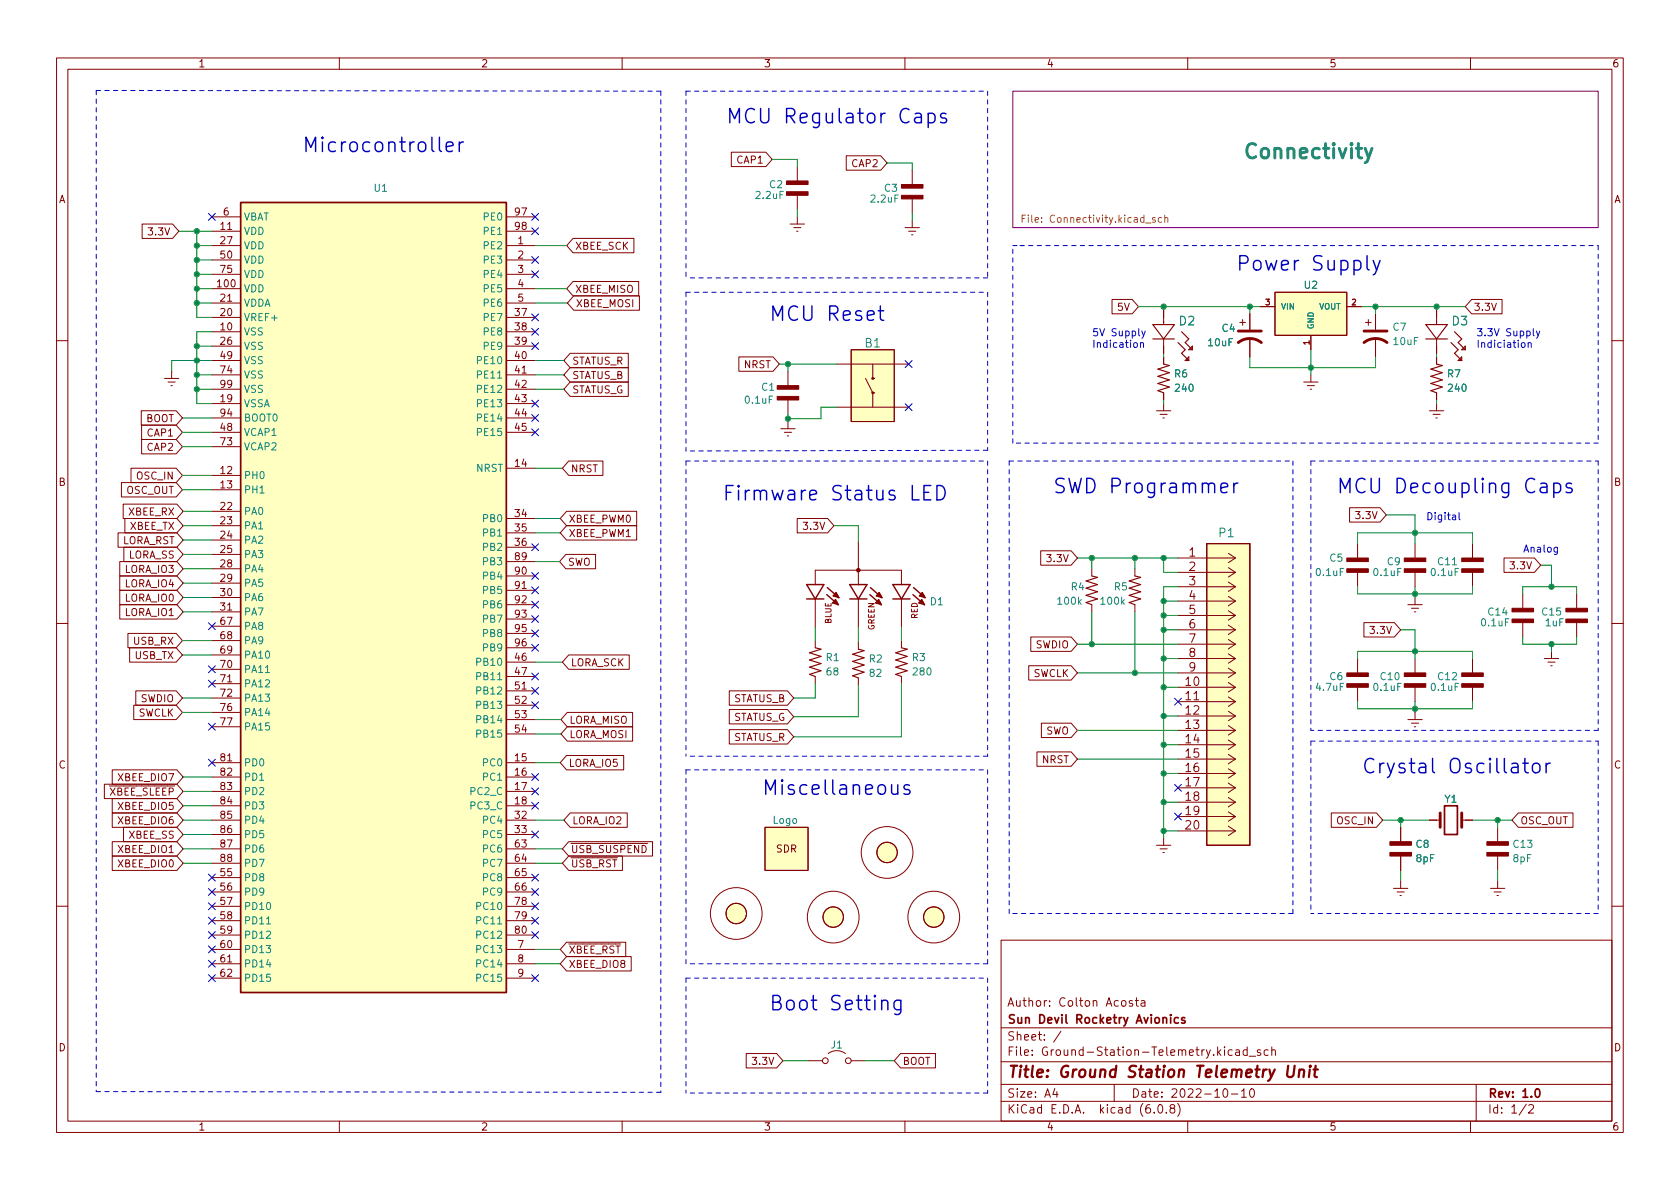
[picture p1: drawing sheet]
<svg xmlns="http://www.w3.org/2000/svg" width="297mm" height="210mm" viewBox="0 0 297 210" stroke-linecap="round" stroke-linejoin="round" font-family="sans-serif">
<g fill="none" stroke="#840000" stroke-width=".18">
<path d="M10 10.2h277v190.1h-277zM12 12.2h273v186.1h-273zM60 10.2v2M110 10.2v2M160 10.2v2M210 10.2v2M260 10.2v2M25.1 39.6h5.4l1.1 1.3-1.1 1.3h-5.4zM37.5 38.3h5M89.5 38.3h5.1M129.3 26.9h6.1l1.1 1.3-1.1 1.3h-6.1zM139.7 39.6h2.5"/>
<path d="M141 29.5v2.5M141 34.5v2.6M141 38.3v1.3M149.6 27.6h6.1l1.1 1.2-1.1 1.3h-6.1zM161.3 30.1v2.5M161.3 35.2v2.5M161.3 39v1.3M37.5 43.4h5M37.5 58.7h5M37.5 51h5M37.5 40.9h5M37.5 46h5"/>
<path d="M37.5 56.1h5M37.5 53.6h5M37.5 48.5h5M89.5 43.4h5.1M89.5 58.7h5.1M89.5 51h5.1M89.5 40.9h5.1M89.5 46h5.1M89.5 56.1h5.1M89.5 53.6h5.1M89.5 48.5h5.1M101.3 42.2h10.8v2.5h-10.8l-1.1-1.3z"/>
<path d="M101.3 49.8h11.6v2.5h-11.6l-1.1-1.3zM101.4 52.3h11.7v2.6h-11.7l-1.1-1.3zM140.3 40.3h1.3M140.8 40.9h.3M160 40.3h2.6M160.7 40.9h1.2M161.2 41.5h.2M196.6 53h3.6l1.1 1.2-1.1 1.3h-3.6zM205.7 54.9v2.5M205.7 59.9v2.6M219.2 57h1M219.7 56.5v1"/>
<path d="M221 55.5v2.8M221 59.8v3.3M222.9 54.2h2.5M225.4 51.7h12.7v7.6h-12.7zM231.8 59.3v2.5M238.1 54.2h2.6M241.4 57h1M241.9 56.5v1M243.2 55.5v2.8M243.2 59.8v3.3M254 54.9v2.5M254 59.9v2.6"/>
<path d="M260.2 53h5.4v2.5h-5.4l-1.1-1.3zM10 60.2h2M25 72.6h6.1l1.2 1.3-1.2 1.3h-6.1zM25 77.7h6.1l1.2 1.3-1.2 1.3h-6.1zM25 75.2h6.1l1.2 1.2-1.2 1.3h-6.1zM29.1 66.9h2.5M29.7 67.6h1.3M30.2 68.2h.3M30.4 65.7v1.2M37.5 71.4h5M37.5 61.2h5M37.5 63.7h5"/>
<path d="M37.5 66.3h5M37.5 68.8h5M37.5 73.9h5M37.5 76.4h5M37.5 79h5M89.5 71.4h5.1M89.5 61.2h5.1M89.5 63.7h5.1M89.5 66.3h5.1M89.5 68.8h5.1M89.5 73.9h5.1M89.5 76.4h5.1"/>
<path d="M100.8 62.5h10.3v2.5h-10.3l-1.1-1.3zM100.8 67.6h10.3v2.5h-10.3l-1.1-1.3zM100.8 65h10.3v2.6h-10.3l-1.1-1.3zM130.6 63.1h6.1l1.1 1.3-1.1 1.3h-6.1zM138 75.8h2.6M138.7 76.4h1.3M139.2 77.1h.2M139.3 65.7v2.5M139.3 70.7v2.6M139.3 74.5v1.3M148 72h12.7M148 64.4h12.7"/>
<path d="M150.5 61.8h7.6v12.7h-7.6zM153 66.9l1.3 2.6v2.5M154.3 64.4v2.5M204.5 72.6h2.5M205.1 73.3h1.3M205.6 73.9h.3M205.7 63.1v1.3M205.7 69.5v1.2M205.7 71.4v1.2M230.5 67.6h2.5M231.1 68.2h1.3M231.6 68.8h.3"/>
<path d="M231.8 66.3v1.3M252.7 72.6h2.6M253.4 73.3h1.2M253.9 73.9h.2M254 63.1v1.3M254 69.5v1.2M254 71.4v1.2M285 60.2h2M20.9 94.2h10.4l1.1 1.3-1.1 1.3h-10.4zM21.2 99.3h10.1l1.1 1.3-1.1 1.2h-10.1zM21.5 85.3h9.6l1.2 1.3-1.2 1.3h-9.6zM21.8 89.1h9.5l1.1 1.3-1.1 1.3h-9.5z"/>
<path d="M21.9 96.8h9.4l1.1 1.2-1.1 1.3h-9.4zM22.1 91.7h9.2l1.1 1.3-1.1 1.2h-9.2zM23.2 82.8h7.9l1.2 1.3-1.2 1.2h-7.9zM37.5 84.1h5M37.5 86.6h5M37.5 90.4h5M37.5 93h5M37.5 95.5h5M37.5 98h5M89.5 82.8h5.1M89.5 91.7h5.1M89.5 94.2h5.1"/>
<path d="M89.5 96.8h5.1M89.5 99.3h5.1M100 98h5.3v2.6h-5.3l-1.1-1.3zM100.2 93h12.4v2.5h-12.4l-1.1-1.3zM100.2 90.4h12.4v2.6h-12.4l-1.1-1.3zM100.6 81.5h6v2.6h-6l-1.2-1.3zM141 91.7h5.3l1.1 1.3-1.1 1.2h-5.3zM151.8 95.8v7.6M184 97.4h5.4l1.1 1.3-1.1 1.2h-5.4zM208.3 98.7h10.1M213.4 96.1h7.6v53.4h-7.6zM217.2 97.8l1.2 .9"/>
<path d="M218.4 98.7l-1.2 .8M238.6 89.8h5.4l1.1 1.3-1.1 1.2h-5.4zM240 96.1v2.6M250.2 96.1v2.6M260.3 96.1v2.6M265.9 98.7h5.4l1.1 1.2-1.1 1.3h-5.4zM10 110.2h2M21.2 104.4h10.1l1.1 1.3-1.1 1.2h-10.1zM21.2 106.9h10.1l1.1 1.3-1.1 1.3h-10.1zM21.2 101.8h10.1l1.1 1.3-1.1 1.3h-10.1zM22.6 112h8.5l1.2 1.3-1.2 1.2h-8.5zM22.9 114.5h8.2l1.2 1.3-1.2 1.3h-8.2z"/>
<path d="M37.5 100.6h5M37.5 103.1h5M37.5 105.7h5M37.5 108.2h5M37.5 110.7h5M37.5 113.3h5M37.5 115.8h5M37.5 118.4h5M89.5 117.1h5.1M89.5 119.6h5.1M89.5 101.8h5.1M89.5 104.4h5.1"/>
<path d="M89.5 106.9h5.1M89.5 109.5h5.1M89.5 112h5.1M89.5 114.5h5.1M100.6 115.8h10.7v2.6h-10.7l-1.2-1.3zM144.1 103.4v-2.6h15.3v2.6M144.1 105.9v5.1M144.1 113.3v1.2M144.1 119.6v1.3M151.8 105.9v5.1M151.8 113.5v1.3M151.8 119.9v1.3"/>
<path d="M159.4 105.9v5.1M159.4 113.3v1.2M159.4 119.6v1.3M181.9 117.7h7.5l1.1 1.3-1.1 1.3h-7.5zM182.3 112.6h7.1l1.1 1.3-1.1 1.3h-7.1zM193 100.6v1.2M193 106.9v1.3M200.7 100.6v1.2M200.7 106.9v1.3M208.3 116.5h10.1M208.3 119h10.1M208.3 113.9h10.1"/>
<path d="M208.3 111.4h10.1M208.3 108.8h10.1M208.3 106.3h10.1M208.3 103.8h10.1M208.3 101.2h10.1M217.2 118.2l1.2 .8M217.2 115.6l1.2 .9M217.2 113.1l1.2 .8M217.2 110.5l1.2 .9M217.2 108l1.2 .8M217.2 105.5l1.2 .8M217.2 102.9l1.2 .9"/>
<path d="M217.2 100.4l1.2 .8M218.4 119l-1.2 .8M218.4 116.5l-1.2 .8M218.4 113.9l-1.2 .9M218.4 111.4l-1.2 .8M218.4 108.8l-1.2 .9M218.4 106.3l-1.2 .8M218.4 103.8l-1.2 .8M218.4 101.2l-1.2 .9M240 101.2v2.6M240 116.5v2.5M241.2 110.1h5.3l1.1 1.3-1.1 1.2h-5.3z"/>
<path d="M248.9 106.9h2.6M249.6 107.6h1.2M250.1 108.2h.2M250.2 101.2v2.6M250.2 105.7v1.2M250.2 116.5v2.5M260.3 101.2v2.6M260.3 116.5v2.5M269.2 105v2.6M269.2 110.1v2.5M273 116.5h2.6M273.7 117.1h1.3"/>
<path d="M274.2 117.7h.2M274.3 115.2v1.3M278.8 105v2.6M278.8 110.1v2.5M285 110.2h2M18.5 138.7h12.8l1.1 1.2-1.1 1.3h-12.8zM19.8 136.1h11.5l1.1 1.3-1.1 1.3h-11.5zM23.6 124.7h7.5l1.2 1.3-1.2 1.2h-7.5zM24 122.2h7.1l1.2 1.2-1.2 1.3h-7.1zM37.5 134.9h5M37.5 137.4h5M37.5 139.9h5"/>
<path d="M37.5 120.9h5M37.5 123.4h5M37.5 126h5M37.5 128.5h5M89.5 134.9h5.1M89.5 137.4h5.1M89.5 139.9h5.1M89.5 122.2h5.1M89.5 124.7h5.1M89.5 127.2h5.1M89.5 129.8h5.1M100.2 133.6h10.1v2.5h-10.1l-1.1-1.2z"/>
<path d="M100.3 126h11.5v2.5h-11.5l-1.1-1.3zM100.3 128.5h11.5v2.6h-11.5l-1.1-1.3zM128.9 129h10.3l1.1 1.3-1.1 1.3h-10.3zM128.9 122.2h10.3l1.1 1.2-1.1 1.3h-10.3zM128.9 125.5h10.3l1.1 1.2-1.1 1.3h-10.3zM183.3 133h6.1l1.1 1.2-1.1 1.3h-6.1zM184.1 127.9h5.3l1.1 1.3-1.1 1.2h-5.3zM208.3 139.3h10.1M208.3 136.8h10.1M208.3 134.2h10.1M208.3 131.7h10.1M208.3 129.2h10.1"/>
<path d="M208.3 126.6h10.1M208.3 124.1h10.1M208.3 121.5h10.1M217.2 138.5l1.2 .8M217.2 135.9l1.2 .9M217.2 133.4l1.2 .8M217.2 130.9l1.2 .8M217.2 128.3l1.2 .9M217.2 125.8l1.2 .8M217.2 123.2l1.2 .9M217.2 120.7l1.2 .8M218.4 139.3l-1.2 .9"/>
<path d="M218.4 136.8l-1.2 .8M218.4 134.2l-1.2 .9M218.4 131.7l-1.2 .8M218.4 129.2l-1.2 .8M218.4 126.6l-1.2 .9M218.4 124.1l-1.2 .8M218.4 121.5l-1.2 .9M240 121.5v2.6M248.9 127.2h2.6M249.6 127.9h1.2M250.1 128.5h.2M250.2 121.5v2.6"/>
<path d="M250.2 126v1.2M260.3 121.5v2.6M19.8 141.2h11.5l1.1 1.3-1.1 1.3h-11.5zM19.8 143.8h11.5l1.1 1.2-1.1 1.3h-11.5zM19.8 151.4h11.5l1.1 1.2-1.1 1.3h-11.5zM19.8 148.8h11.5l1.1 1.3-1.1 1.3h-11.5zM21.8 146.3h9.5l1.1 1.3-1.1 1.2h-9.5zM37.5 150.1h5M37.5 142.5h5M37.5 145h5M37.5 147.6h5M37.5 155.2h5"/>
<path d="M37.5 157.7h5M37.5 152.6h5M89.5 150.1h5.1M89.5 142.5h5.1M89.5 145h5.1M89.5 147.6h5.1M89.5 155.2h5.1M89.5 157.7h5.1M89.5 152.6h5.1M100.6 151.4h9.4v2.5h-9.4l-1.2-1.3zM100.6 148.8h14.8v2.6h-14.8l-1.2-1.3zM100.8 143.8h10.1v2.5h-10.1l-1.1-1.3z"/>
<path d="M135.3 146.3h7.6v7.6h-7.6zM204.5 149.5h2.5M205.1 150.1h1.3M205.6 150.7h.3M205.7 148.2v1.3M208.3 146.9h10.1M208.3 144.4h10.1M208.3 141.9h10.1M217.2 146.1l1.2 .8M217.2 143.6l1.2 .8M217.2 141l1.2 .9M218.4 146.9l-1.2 .9"/>
<path d="M218.4 144.4l-1.2 .8M218.4 141.9l-1.2 .8M235.4 143.8h8l1.1 1.2-1.1 1.3h-8zM246.4 157.1h2.5M247 157.7h1.3M247.5 158.4h.3M247.6 146.3v2.5M247.6 151.4v2.5M247.6 155.8v1.3M252.7 145h1.9M258.4 145h1.9M263.5 157.1h2.6"/>
<path d="M264.2 157.7h1.2M264.7 158.4h.2M264.8 146.3v2.5M264.8 151.4v2.5M264.8 155.8v1.3M268.4 143.8h9.7v2.5h-9.7l-1.1-1.3zM10 160.2h2M37.5 160.3h5M37.5 162.8h5M37.5 165.3h5M37.5 167.9h5M37.5 170.4h5"/>
<path d="M37.5 173h5M89.5 160.3h5.1M89.5 162.8h5.1M89.5 165.3h5.1M89.5 167.9h5.1M89.5 170.4h5.1M89.5 173h5.1M100.2 169.2h11.4v2.5h-11.4l-1.1-1.3zM100.2 166.6h10.4v2.6h-10.4l-1.1-1.3zM177 166.3h108v32h-108zM198.4 177l.4-.1 .3 .3v.4l-.3 .3h-.4l-.1-.3v-.4zM200.2 177l-.3-.1-.3 .2 .1 .3 .5 .1v.4h-.6"/>
<path d="M200.7 176.9h.6M200.9 176.4v1.3l.4 .2M201.8 177h.6v.9M202.4 177.3l-.5 .1a.29 .29 0 0 0-.2 .2 .29 .29 0 0 0 .2 .3h.5M285 160.2h2M60 198.3v2M110 198.3v2M131.9 186.3h5.4l1.1 1.3-1.1 1.2h-5.4zM142.9 187.6h2.5M146.4 186.3a2.54 2.54 0 0 1 3.1 0M150.5 187.6h2.5M159.2 186.3h6.2v2.5h-6.2l-1.1-1.2z"/>
<path d="M160 198.3v2M177 194.8h108M177 191.8h108M177 187.8h108M177 181.8h108M186.5 192.5l-.4 1h1M186.9 193v1M187.6 182.4l-1.3 1.9M197 191.8v3M204.1 196.7v.1M204.9 195.4l.2-.1a.81 .81 0 0 1 .6 .7 .81 .81 0 0 1-.3 .8h-.2a.81 .81 0 0 1-.6-.6 .81 .81 0 0 1 .3-.8zM206.2 196.7v.1"/>
<path d="M207.1 196l-.2-.3v-.2l.2-.2 .5 .1 .1 .2-.1 .2-.6 .2-.1 .3v.4l.2 .1h.5l.1-.3-.1-.4-.2-.1M208.2 195.1a1.72 1.72 0 0 1 0 2.3M210 198.3v2M216.4 192.6l.2-.1a.81 .81 0 0 1 .6 .7 .81 .81 0 0 1-.3 .8h-.2a.81 .81 0 0 1-.6-.6 .81 .81 0 0 1 .3-.8zM217.7 193.5h1.2M217.9 185.7l-.5-.1-.3 .3v.4l.2 .3h.6M218.5 185.7h.6v.9M219.1 186l-.5 .1a.29 .29 0 0 0-.2 .2 .29 .29 0 0 0 .2 .3h.5M219.5 193l.4-.5v1.5M219.5 194h.9M220.5 185.7l-.4-.1-.3 .3v.4l.1 .3h.6M220.5 185.1v1.5"/>
<path d="M220.9 186.8h1.1M221.1 192.7l.2-.2a.81 .81 0 0 1 .6 .7 .81 .81 0 0 1-.3 .8h-.2a.81 .81 0 0 1-.3-1.3zM222.9 185.7l-.4-.1-.2 .2 .1 .3 .5 .1v.4h-.6M224.2 185.7l-.4-.1-.3 .3v.4l.1 .3h.6M224.9 185.8l.2-.2 .3 .1 .1 .9M224.9 185.1v1.5M260 198.3v2M261 191.8v6.5M269.9 195.3l-1.3 1.9M270.3 195.5l.6-.2 .2 .2 .1 .3-1 1h1"/>
<circle cx="156.8" cy="150.7" r="4.6"/>
<circle cx="156.8" cy="150.7" r="1.8"/>
<circle cx="130.2" cy="161.5" r="4.6"/>
<circle cx="130.2" cy="161.5" r="1.8"/>
<circle cx="147.3" cy="162.2" r="4.6"/>
<circle cx="147.3" cy="162.2" r="1.8"/>
<circle cx="165.1" cy="162.2" r="4.6"/>
<circle cx="165.1" cy="162.2" r="1.8"/>
<circle cx="145.9" cy="187.6" r=".51"/>
<circle cx="150" cy="187.6" r=".51"/>
</g>
<path d="M255.4 142.5h2.3v5.1h-2.3zM207 179.4v.2M208.3 180l-.4-.1-.3 .3v.4l.2 .3h.5M209.5 180l-.4-.1-.2 .2 .1 .3 .5 .1v.4h-.6M271.6 192.6l.2-.1a.82 .82 0 0 1 .6 .7 .82 .82 0 0 1-.3 .8h-.2a.81 .81 0 0 1-.6-.6 .81 .81 0 0 1 .3-.8z" fill="none" stroke="#840000" stroke-width=".3"/>
<path d="M227.8 188.5l-.2 1.6 .1 .3a.66 .66 0 0 0 1-.3l.2-1.6M229.8 189.3a.49 .49 0 0 1 .8 .1l-.1 1.1M229.8 189.1l-.2 1.4M231.6 189.1l-.2 1.4M231.7 188.5l-.1 .1v.1l.2-.1-.1-.1-.1 .2M232.3 189.1h.7M232.6 188.5l-.2 1.7 .1 .2 .3 .1" fill="none" stroke="#840000" stroke-width=".4"/>
<path d="M179.1 16.1h103.5v24.2h-103.5z" fill="#fff" stroke="#fff" stroke-width=".18"/>
<path d="M179.1 16.1h103.5v24.2h-103.5z" fill="none" stroke="#840084" stroke-width=".18"/>
<path d="M180.7 38.6h.4M181.3 38h-.6v1.3M204.2 38.5h-.3l-.1 .1v.2l.4 .1v.3h-.4M205.4 38.5h-.4l-.2 .2 .1 .5h.5M205.9 38.6l.2-.1h.3l.1 .8M205.9 38v1.3" fill="none" stroke="#848400" stroke-width=".18"/>
<g fill="#ffffc2" stroke="#ffffc2" stroke-width=".18">
<path d="M135.3 146.3h7.6v7.6h-7.6z"/>
<path d="M42.5 35.8h47v139.7h-47z"/>
<path d="M150.5 61.8h7.6v12.7h-7.6z"/>
<path d="M225.4 51.7h12.7v7.6h-12.7z"/>
<path d="M213.4 96.1h7.6z"/>
<path d="M213.4 96.1h7.6v53.4h-7.6z"/>
<circle cx="165.1" cy="162.2" r="1.8"/>
<circle cx="130.2" cy="161.5" r="1.8"/>
<circle cx="156.8" cy="150.7" r="1.8"/>
<circle cx="147.3" cy="162.2" r="1.8"/>
</g>
<g fill="#840000" stroke="#840000" stroke-width=".18">
<path d="M267.3 109.5h3.8v.6h-3.8z"/>
<path d="M267.3 107.6h3.8v.6h-3.8z"/>
<path d="M137.4 70.1h3.8v.6h-3.8z"/>
<path d="M137.4 68.2h3.8v.6h-3.8z"/>
<path d="M238.1 120.9h3.8v.6h-3.8z"/>
<path d="M238.1 119h3.8v.6h-3.8z"/>
<path d="M238.1 100.6h3.8v.6h-3.8z"/>
<path d="M238.1 98.7h3.8v.6h-3.8z"/>
<path d="M276.9 109.5h3.8v.6h-3.8z"/>
<path d="M276.9 107.6h3.8v.6h-3.8z"/>
<path d="M248.3 100.6h3.8v.6h-3.8z"/>
<path d="M248.3 98.7h3.8v.6h-3.8z"/>
<path d="M258.4 120.9h3.9v.6h-3.9z"/>
<path d="M258.4 119h3.9v.6h-3.9z"/>
<path d="M248.3 120.9h3.8v.6h-3.8z"/>
<path d="M248.3 119h3.8v.6h-3.8z"/>
<path d="M258.4 100.6h3.9v.6h-3.9z"/>
<path d="M258.4 98.7h3.9v.6h-3.9z"/>
<path d="M262.9 150.7h3.8v.7h-3.8z"/>
<path d="M262.9 148.8h3.8v.7h-3.8z"/>
<path d="M245.7 150.7h3.9v.7h-3.9z"/>
<path d="M245.7 148.8h3.9v.7h-3.9z"/>
<path d="M139.1 33.9h3.8v.6h-3.8z"/>
<path d="M139.1 32h3.8v.6h-3.8z"/>
<path d="M159.4 34.5h3.8v.7h-3.8z"/>
<path d="M159.4 32.6h3.8v.7h-3.8z"/>
</g>
<g fill="none" stroke="#840000" stroke-width=".25">
<path d="M42.5 35.8h47v139.7h-47zM154.4 69.5h.1M154.4 66.9h.1M142.6 103.4h3.1l-1.6 2.5zM142.6 105.9h3.1M146.2 105.2l2 1.7M146.3 103.9l2 1.8M147.2 106.6l.5-.6 .5 .9M147.2 106.6l1 .3M147.3 105.4l.5-.6 .5 .9M147.3 105.4l1 .3M147.7 106.2l.1 .2"/>
<path d="M147.8 105l.1 .2M148 106.5v.1h-.8M148.1 105.3v.1h-.8M150.2 103.4h3.1l-1.5 2.5zM150.2 105.9h3.1M153.8 105.2l2 1.7M153.9 103.9l2 1.8M154.9 106.6l.4-.6 .5 .9M154.9 106.6l.9 .3M155 105.4l.4-.6 .5 .9M155 105.4l.9 .3M155.3 106.2l.1 .2"/>
<path d="M155.4 105l.1 .2M155.6 106.5v.1h-.7M155.7 105.3v.1h-.7M157.9 103.4h3l-1.5 2.5zM157.9 105.9h3M161.4 105.2l2 1.7M161.5 103.9l2.1 1.8M162.5 106.6l.5-.6 .4 .9M162.5 106.6l.9 .3M162.6 105.4l.5-.6 .5 .9M162.6 105.4l1 .3M162.9 106.2l.1 .2"/>
<path d="M163 105l.1 .2M163.2 106.5v.1h-.7M163.3 105.3v.1h-.7"/>
<circle cx="154.3" cy="66.9" r=".13"/>
<circle cx="154.3" cy="69.5" r=".13"/>
</g>
<path d="M46.9 118.9h.8M47.1 163.4h.7" fill="none" stroke="#008484" stroke-width=".18"/>
<g fill="none" stroke="#840000" stroke-width=".2">
<path d="M203.8 59.9h3.8M203.8 57.4h3.8l-1.9 2.5zM208.9 58.7l1.3 1.2-.7 .7 1.3 1.2M252.1 59.9h3.8M252.1 57.4h3.8l-1.9 2.5zM257.2 58.7l1.2 1.2-.6 .7 1.3 1.2M205.7 64.4l1.1 .2-2.1 .7 2.1 .6-2.1 .6 2.1 .7-2.1 .6 2.1 .6-2.1 .7 1 .4M208.3 60.6l1.2 1.2-.6 .7 1.3 1.2M209.5 63.7l.7-.6v.6zM210.2 61.8l.6-.6v.6zM254 64.4l1 .2-2 .7 2 .6-2 .6 2 .7-2 .6 2 .6-2 .7 1 .4M256.5 60.6l1.3 1.2-.6 .7 1.2 1.2"/>
<path d="M257.8 63.7l.6-.6v.6zM258.4 61.8l.7-.6v.6zM144.1 114.5l1.1 .3-2.1 .6 2.1 .7-2.1 .6 2.1 .6-2.1 .7 2.1 .6-2.1 .6 1 .4M151.8 114.8l1 .3-2.1 .6 2.1 .6-2.1 .7 2.1 .6-2.1 .6 2.1 .7-2.1 .6 1.1 .4M159.4 114.5l1 .3-2 .6 2 .7-2 .6 2 .6-2 .7 2 .6-2 .6 1 .4M193 101.8l1.1 .3-2.1 .6 2.1 .7-2.1 .6 2.1 .6-2.1 .7 2.1 .6-2.1 .6 1 .4M200.7 101.8l1 .3-2.1 .6 2.1 .7-2.1 .6 2.1 .6-2.1 .7 2.1 .6-2.1 .6 1.1 .4"/>
</g>
<path d="M218.9 58.5h4.1M241.2 58.5h4M218.9 60.6a3.3 3.3 0 0 1 4.1 0M241.2 60.6a3.3 3.3 0 0 1 4 0M254.6 143.8v2.5M258.4 143.8v2.5" fill="none" stroke="#840000" stroke-width=".51"/>
<circle cx="151.8" cy="100.8" r=".2" fill="none" stroke="#840000" stroke-width=".41"/>
<g fill="none" stroke="#0000c2" stroke-width=".18">
<path d="M201.9 58.5l.3 .9M202.5 58.5l-.4 1.2-.2 .1M271.1 58.1v1.1l.2 .2M271.6 58.5l.3 .9M272.2 58.5l-.4 1.2-.2 .1M201.6 60.7l.2-.1h.3l.1 .8M201.6 60.6v.8M269 60.7l.2-.1 .4 .1v.5l-.1 .2h-.3l-.2-.1zM270.2 60.7l.2-.1h.3v.8M270.2 60.6v.8M258 90.6v1.1l.2 .2M275.4 96.8v1l-.3 .3-.3-.1"/>
<path d="M275.4 96.8h-.4l-.2 .2 .1 .6h.5"/>
</g>
<g fill="none" stroke="#0000c2" stroke-width=".25">
<path d="M81.2 25.1v1.7M81.9 25.1a.65 .65 0 0 0-.7 .5M164.1 20.1l.7-.1 .5 .5v.7l-.2 .4-.3 .1-.7-.1M167.3 20.1l-.6-.1-.4 .4 .1 .3 .9 .3 .1 .2-.1 .4-.3 .1-.7-.1M155.3 54.9h1M155.6 54.1v2.2l.2 .2 .5 .1M242.8 46.1l.6 1.7M244 46.1l-.8 2.3-.4 .2M164.6 85.9h-1.2v2.5h1.2M165.7 85.9a1.34 1.34 0 0 1 1.4 .8 1.34 1.34 0 0 1-.5 1.6l-.9 .1zM218.2 85.4v1.7M218.9 85.4a.65 .65 0 0 0-.7 .5"/>
<path d="M274.7 85.5l.8-.1 .4 .5v.7l-.2 .4-.2 .1-.8-.1M277.9 85.5l-.6-.1-.4 .4 .1 .4 .9 .2 .1 .2-.1 .4-.3 .1-.7-.1M160.8 138.9l-.6-.1-.4 .3 .1 .4 .9 .2 .1 .3-.1 .3-.3 .2-.7-.2M271.2 135.1a.69 .69 0 0 1 1.1 .3v.8a.69 .69 0 0 1-.7 .5 .69 .69 0 0 1-.7-.5v-.8zM273.4 135v1.7M274.1 135a.65 .65 0 0 0-.7 .4M159.3 176.9v2a.69 .69 0 0 1-1.1 .4M159.3 177l-.7-.1-.5 .5v.7l.2 .3 .3 .2 .7-.2"/>
</g>
<g fill="none" stroke="#0000c2" stroke-width=".18" stroke-dasharray=".8 .8">
<path d="M17 16v177M17 16l99.8 .1M116.8 16.1v177.1M121.3 16.1h53.3M121.3 16.1v33M174.6 16.1v33M121.3 51.7v28.1M121.3 51.7h53.3M174.6 51.7v27.9M174.6 49.1h-53.3M179.1 43.4h1.9M180.3 43.4h102.3"/>
<path d="M282.6 43.4v35M174.6 79.6l-53.3 .2M179.1 78.4v-35M282.6 78.4h-103.5M121.3 81.5v52.2M121.3 81.5h53.3M174.6 81.5v52.2M178.4 81.5v80M178.4 81.5h50.2M228.6 81.5v80M231.8 81.5h50.8M231.8 81.5v47.7"/>
<path d="M282.6 81.5v47.7M121.3 136.1h53.3M121.3 136.1v34.3M174.6 133.7h-53.3M174.6 136.1v34.3M231.8 131.1v30.4M231.8 131.1h50.8M282.6 131.1v30.4M282.6 129.2h-50.8M121.3 173h53.3M121.3 173v20.3M174.6 170.4h-53.3"/>
<path d="M174.6 173v20.3M228.6 161.5h-50.2M282.6 161.5h-50.8M116.8 193.2l-99.8-.2M174.6 193.3h-53.3"/>
</g>
<g fill="none" stroke="#008400" stroke-width=".18">
<path d="M136.5 28.2h4.5v1.3M141 37.1v1.2M156.8 28.8h4.5v1.3M161.3 37.7v1.3M31.6 40.9h5.9M34.8 40.9v15.2h2.7M34.8 43.4h2.7M34.8 53.6h2.7M34.8 51h2.7M34.8 46h2.7M34.8 48.5h2.7M37.5 58.7h-2.7v12.7h2.7"/>
<path d="M94.6 43.4h5.6M94.6 53.6h5.7M94.6 51h5.6M201.3 54.2h21.6M205.7 54.2v.7M221 54.2v1.3M240.7 54.2h18.4M243.2 54.2v1.3M254 54.2v.7M32.3 73.9h5.2M32.3 76.4h5.2M32.3 79h5.2"/>
<path d="M34.8 68.8h2.7M34.8 66.3h2.7M34.8 61.2h2.7M37.5 63.7h-7.1v2M94.6 63.7h5.1M94.6 68.8h5.1M94.6 66.3h5.1M137.8 64.4h10.2M139.3 64.4v1.3M139.3 73.3v1.2M148 72h-2.8v2h-5.9M205.7 62.5v.6"/>
<path d="M205.7 70.7v.7M221 63.1v1.9h22.2v-1.9M231.8 61.8v4.5M254 62.5v.6M254 70.7v.7M32.3 86.6h5.2M32.3 84.1h5.2M32.4 98h5.1M32.4 90.4h5.1M32.4 93h5.1M32.4 95.5h5.1M94.6 82.8h4.8"/>
<path d="M94.6 94.2h4.5M94.6 91.7h4.5M94.6 99.3h4.3M147.4 93h4.4v2.8M190.5 98.7h17.8M193 98.7v1.9M200.7 98.7v1.9M205.7 98.7v2.5h2.6M240 96.1v-1.9h20.3v1.9M245.1 91.1h5.1v5M272.4 99.9h1.9v3.9M32.3 113.3h5.2"/>
<path d="M32.3 115.8h5.2M32.4 100.6h5.1M32.4 103.1h5.1M32.4 105.7h5.1M32.4 108.2h5.1M94.6 117.1h4.8M144.1 111v2.3M151.8 111v2.5M159.4 111v2.3M190.5 119h17.8M190.5 113.9h17.8M193 108.2v5.7"/>
<path d="M200.7 108.2v10.8M205.7 116.5h2.6M205.7 111.4h2.6M205.7 106.3h2.6M205.7 108.8h2.6M208.3 103.8h-2.6v44.4M240 103.8v1.2h20.3v-1.2M240 116.5v-1.3h20.3v1.3M247.6 111.4h2.6v5.1M250.2 103.8v1.9M269.2 105v-1.2h9.6v1.2M269.2 112.6v1.3h9.6v-1.3"/>
<path d="M274.3 113.9v1.3M32.3 123.4h5.2M32.3 126h5.2M32.4 139.9h5.1M32.4 137.4h5.1M94.6 127.2h4.6M94.6 134.9h4.5M94.6 129.8h4.6M144.1 120.9v2.5h-3.8M151.8 121.2v5.5h-11.5M159.4 120.9v9.4h-19.1M190.5 129.2h17.8"/>
<path d="M190.5 134.2h17.8M205.7 121.5h2.6M205.7 131.7h2.6M205.7 126.6h2.6M205.7 136.8h2.6M240 124.1v1.2h20.3v-1.2M250.2 124.1v1.9M32.4 145h5.1M32.4 150.1h5.1M32.4 152.6h5.1M32.4 142.5h5.1M32.4 147.6h5.1"/>
<path d="M94.6 145h5.1M94.6 150.1h4.8M94.6 152.6h4.8M205.7 146.9h2.6M205.7 141.9h2.6M244.5 145h8.2M247.6 145v1.3M247.6 153.9v1.9M260.3 145h7M264.8 145v1.3M264.8 153.9v1.9M94.6 167.9h4.5"/>
<path d="M94.6 170.4h4.5M138.4 187.6h4.5M153 187.6h5.1"/>
</g>
<g fill="none" stroke="#000084" stroke-width=".18">
<path d="M36.9 37.7l1.2 1.3M38.1 37.7l-1.2 1.3M94 37.7l1.2 1.3M95.2 37.7l-1.2 1.3M94 55.5l1.2 1.2M94 58.1l1.2 1.2M94 40.3l1.2 1.2M94 47.9l1.2 1.2M94 45.4l1.2 1.2M95.2 55.5l-1.2 1.2M95.2 58.1l-1.2 1.2M95.2 40.3l-1.2 1.2"/>
<path d="M95.2 47.9l-1.2 1.2M95.2 45.4l-1.2 1.2M94 60.6l1.2 1.2M94 70.8l1.2 1.2M94 75.8l1.2 1.3M94 73.3l1.2 1.2M95.2 60.6l-1.2 1.2M95.2 70.8l-1.2 1.2M95.2 75.8l-1.2 1.3M95.2 73.3l-1.2 1.2M160 63.8l1.3 1.2M160 71.4l1.3 1.2"/>
<path d="M161.3 63.8l-1.3 1.2M161.3 71.4l-1.3 1.2M94 96.2l1.2 1.2M95.2 96.2l-1.2 1.2M36.9 117.7l1.2 1.3M36.9 110.1l1.2 1.2M38.1 117.7l-1.2 1.3M38.1 110.1l-1.2 1.2M94 101.2l1.2 1.3M94 103.8l1.2 1.2M94 106.3l1.2 1.2M94 108.9l1.2 1.2"/>
<path d="M94 111.4l1.2 1.2M94 113.9l1.2 1.3M94 119l1.2 1.2M95.2 101.2l-1.2 1.3M95.2 103.8l-1.2 1.2M95.2 106.3l-1.2 1.2M95.2 108.9l-1.2 1.2M95.2 111.4l-1.2 1.2M95.2 113.9l-1.2 1.3M95.2 119l-1.2 1.2M36.9 120.3l1.2 1.2M36.9 127.9l1.2 1.2"/>
<path d="M36.9 134.3l1.2 1.2M38.1 120.3l-1.2 1.2M38.1 127.9l-1.2 1.2M38.1 134.3l-1.2 1.2M94 124.1l1.2 1.2M94 121.6l1.2 1.2M94 136.8l1.2 1.2M94 139.3l1.2 1.3M95.2 124.1l-1.2 1.2M95.2 121.6l-1.2 1.2M95.2 136.8l-1.2 1.2M95.2 139.3l-1.2 1.3"/>
<path d="M207.7 138.7l1.2 1.2M207.7 123.5l1.2 1.2M208.9 138.7l-1.2 1.2M208.9 123.5l-1.2 1.2M36.9 159.7l1.2 1.2M36.9 157.1l1.2 1.2M36.9 154.6l1.2 1.2M38.1 159.7l-1.2 1.2M38.1 157.1l-1.2 1.2M38.1 154.6l-1.2 1.2M94 141.9l1.2 1.2M94 147l1.2 1.2"/>
<path d="M94 159.7l1.2 1.2M94 157.1l1.2 1.2M94 154.6l1.2 1.2M95.2 141.9l-1.2 1.2M95.2 147l-1.2 1.2M95.2 159.7l-1.2 1.2M95.2 157.1l-1.2 1.2M95.2 154.6l-1.2 1.2M207.7 143.8l1.2 1.2M208.9 143.8l-1.2 1.2M36.9 172.4l1.2 1.2M36.9 169.8l1.2 1.2"/>
<path d="M36.9 162.2l1.2 1.2M36.9 167.3l1.2 1.2M36.9 164.7l1.2 1.3M38.1 172.4l-1.2 1.2M38.1 169.8l-1.2 1.2M38.1 162.2l-1.2 1.2M38.1 167.3l-1.2 1.2M38.1 164.7l-1.2 1.3M94 164.7l1.2 1.3M94 162.2l1.2 1.2M94 172.4l1.2 1.2M95.2 164.7l-1.2 1.3"/>
<path d="M95.2 162.2l-1.2 1.2M95.2 172.4l-1.2 1.2"/>
</g>
<g fill="#008400" stroke="#008400" stroke-width=".18">
<circle cx="139.3" cy="64.4" r=".46"/>
<circle cx="139.3" cy="74" r=".46"/>
<circle cx="34.8" cy="40.9" r=".46"/>
<circle cx="34.8" cy="43.4" r=".46"/>
<circle cx="34.8" cy="46" r=".46"/>
<circle cx="34.8" cy="48.5" r=".46"/>
<circle cx="34.8" cy="51" r=".46"/>
<circle cx="193" cy="98.7" r=".46"/>
<circle cx="200.7" cy="98.7" r=".46"/>
<circle cx="34.8" cy="53.6" r=".46"/>
<circle cx="34.8" cy="66.3" r=".46"/>
<circle cx="34.8" cy="68.8" r=".46"/>
<circle cx="34.8" cy="61.2" r=".46"/>
<circle cx="34.8" cy="63.7" r=".46"/>
<circle cx="205.7" cy="131.7" r=".46"/>
<circle cx="205.7" cy="126.6" r=".46"/>
<circle cx="205.7" cy="141.9" r=".46"/>
<circle cx="205.7" cy="146.9" r=".46"/>
<circle cx="205.7" cy="136.8" r=".46"/>
<circle cx="274.3" cy="113.9" r=".46"/>
<circle cx="205.7" cy="106.3" r=".46"/>
<circle cx="231.8" cy="65" r=".46"/>
<circle cx="274.3" cy="103.8" r=".46"/>
<circle cx="205.7" cy="98.7" r=".46"/>
<circle cx="250.2" cy="125.3" r=".46"/>
<circle cx="247.6" cy="145" r=".46"/>
<circle cx="264.8" cy="145" r=".46"/>
<circle cx="250.2" cy="105" r=".46"/>
<circle cx="250.2" cy="115.2" r=".46"/>
<circle cx="250.2" cy="94.2" r=".46"/>
<circle cx="205.7" cy="108.8" r=".46"/>
<circle cx="200.7" cy="119" r=".46"/>
<circle cx="205.7" cy="121.5" r=".46"/>
<circle cx="205.7" cy="116.5" r=".46"/>
<circle cx="193" cy="113.9" r=".46"/>
<circle cx="205.7" cy="111.4" r=".46"/>
<circle cx="221" cy="54.2" r=".46"/>
<circle cx="254" cy="54.2" r=".46"/>
<circle cx="243.2" cy="54.2" r=".46"/>
<circle cx="205.7" cy="54.2" r=".46"/>
</g>
<g font-size="3.5" fill="#0000c2">
<text x="128.3" y="21.8">MCU Regulator Caps</text>
<text x="53.3" y="26.9">Microcontroller</text>
<text x="218.4" y="47.9">Power Supply</text>
<text x="135.9" y="56.8">MCU Reset</text>
<text x="127.6" y="88.5">Firmware Status LED</text>
<text x="186.1" y="87.2">SWD Programmer</text>
<text x="236.2" y="87.2">MCU Decoupling Caps</text>
<text x="240.7" y="136.8">Crystal Oscillator</text>
<text x="134.6" y="140.6">Miscellaneous</text>
<text x="135.9" y="178.7">Boot Setting</text>
</g>
<text font-size="3.5" fill="#008484" x="220.8" y="28">Connectivity</text>
<text font-size="2.8" fill="#840000" x="178" y="190.6">Title: Ground Station Telemetry Unit</text>
<g font-size="2.1" fill="#008484">
<text x="208.5" y="57.5">D2</text>
<text x="256.8" y="57.5">D3</text>
<text x="152.9" y="61.4">B1</text>
<text x="215.5" y="95">P1</text>
</g>
<g font-size="2.1" fill="#840000">
<text x="210.2" y="98.4">1</text>
<text x="210.2" y="101">2</text>
<text x="210.2" y="103.5">3</text>
<text x="210.2" y="106">4</text>
<text x="210.2" y="108.6">5</text>
<text x="210.2" y="111.1">6</text>
<text x="210.2" y="113.7">7</text>
<text x="210.2" y="116.2">8</text>
<text x="210.2" y="118.7">9</text>
<text x="209.7" y="121.3">10</text>
<text x="209.7" y="123.8">11</text>
<text x="209.7" y="126.4">12</text>
<text x="209.7" y="128.9">13</text>
<text x="209.7" y="131.4">14</text>
<text x="209.7" y="134">15</text>
<text x="209.7" y="136.5">16</text>
<text x="209.7" y="139.1">17</text>
<text x="209.7" y="141.6">18</text>
<text x="209.7" y="144.1">19</text>
<text x="209.7" y="146.7">20</text>
<text x="178" y="178">Author: Colton Acosta</text>
<text x="178" y="184">Sheet: /</text>
<text x="178" y="181">Sun Devil Rocketry Avionics</text>
<text x="178" y="186.7">File: Ground-Station-Telemetry.kicad_sch</text>
<text x="178" y="196.9">KiCad E.D.A. kicad (6.0.8)</text>
<text x="178" y="194.1">Size: A4</text>
<text x="200" y="194.1">Date: 2022-10-10</text>
<text x="263" y="194.1">Rev: 1.0</text>
<text x="263" y="196.9">Id: 1/2</text>
</g>
<g font-size="1.8" fill="#840000">
<text x="35" y="11.9">1</text>
<text x="85" y="11.9">2</text>
<text x="135" y="11.9">3</text>
<text x="185" y="11.9">4</text>
<text x="235" y="11.9">5</text>
<text x="285" y="11.9">6</text>
<text x="130.4" y="28.9">CAP1</text>
<text x="150.7" y="29.5">CAP2</text>
<text x="10.3" y="35.9">A</text>
<text x="285.3" y="35.9">A</text>
<text x="26.6" y="41.6">3.3V</text>
<text x="39" y="40.6">11</text>
<text x="39.5" y="38.1">6</text>
<text x="91.1" y="38.1">97</text>
<text x="91.1" y="40.6">98</text>
<text x="39" y="43.2">27</text>
<text x="39" y="45.7">50</text>
<text x="91.6" y="43.2">1</text>
<text x="91.6" y="45.7">2</text>
<text x="101.6" y="44.2">XBEE_SCK</text>
<text x="38.5" y="50.8">100</text>
<text x="39" y="53.3">21</text>
<text x="39" y="48.3">75</text>
<text x="91.6" y="48.3">3</text>
<text x="91.6" y="50.8">4</text>
<text x="91.6" y="53.3">5</text>
<text x="101.6" y="51.8">XBEE_MISO</text>
<text x="39" y="58.4">10</text>
<text x="39" y="55.9">20</text>
<text x="91.1" y="55.9">37</text>
<text x="91.1" y="58.4">38</text>
<text x="101.8" y="54.3">XBEE_MOSI</text>
<text x="197.7" y="54.9">5V</text>
<text x="260.5" y="54.9">3.3V</text>
<text x="39" y="61">26</text>
<text x="39" y="63.5">49</text>
<text x="91.1" y="61">39</text>
<text x="91.1" y="63.5">40</text>
<text x="101.1" y="64.5">STATUS_R</text>
<text x="131.6" y="65.1">NRST</text>
<text x="39" y="71.1">19</text>
<text x="39" y="66">74</text>
<text x="39" y="68.6">99</text>
<text x="91.1" y="66">41</text>
<text x="91.1" y="68.6">42</text>
<text x="91.1" y="71.1">43</text>
<text x="101.1" y="69.6">STATUS_G</text>
<text x="101.1" y="67">STATUS_B</text>
<text x="25.7" y="74.6">BOOT</text>
<text x="26.1" y="77.2">CAP1</text>
<text x="39" y="76.2">48</text>
<text x="39" y="73.7">94</text>
<text x="91.1" y="73.7">44</text>
<text x="91.1" y="76.2">45</text>
<text x="26.1" y="79.7">CAP2</text>
<text x="39" y="83.8">12</text>
<text x="39" y="78.7">73</text>
<text x="91.1" y="82.5">14</text>
<text x="100.9" y="83.5">NRST</text>
<text x="10.3" y="85.9">B</text>
<text x="22.3" y="87.3">OSC_OUT</text>
<text x="24.2" y="84.8">OSC_IN</text>
<text x="39" y="86.4">13</text>
<text x="285.3" y="85.9">B</text>
<text x="22.7" y="91.1">XBEE_RX</text>
<text x="22.9" y="93.7">XBEE_TX</text>
<text x="39" y="90.2">22</text>
<text x="39" y="92.7">23</text>
<text x="39" y="95.2">24</text>
<text x="91.1" y="91.4">34</text>
<text x="91.1" y="94">35</text>
<text x="100.5" y="95">XBEE_PWM1</text>
<text x="100.5" y="92.4">XBEE_PWM0</text>
<text x="142.4" y="93.7">3.3V</text>
<text x="240" y="91.8">3.3V</text>
<text x="21.4" y="96.2">LORA_RST</text>
<text x="22.1" y="101.3">LORA_IO3</text>
<text x="22.6" y="98.8">LORA_SS</text>
<text x="39" y="97.8">25</text>
<text x="39" y="100.3">28</text>
<text x="91.1" y="96.5">36</text>
<text x="91.1" y="99.1">89</text>
<text x="91.1" y="101.6">90</text>
<text x="100.4" y="100">SWO</text>
<text x="185.4" y="99.4">3.3V</text>
<text x="267.3" y="100.7">3.3V</text>
<text x="22.1" y="106.4">LORA_IO0</text>
<text x="22.1" y="103.8">LORA_IO4</text>
<text x="39" y="102.9">29</text>
<text x="39" y="105.4">30</text>
<text x="39" y="107.9">31</text>
<text x="91.1" y="104.1">91</text>
<text x="91.1" y="106.7">92</text>
<text x="22.1" y="108.9">LORA_IO1</text>
<text x="39" y="110.5">67</text>
<text x="39" y="113">68</text>
<text x="91.1" y="109.2">93</text>
<text x="91.1" y="111.8">95</text>
<text x="242.6" y="112.1">3.3V</text>
<text x="23.7" y="114">USB_RX</text>
<text x="23.9" y="116.5">USB_TX</text>
<text x="39" y="115.6">69</text>
<text x="39" y="118.1">70</text>
<text x="91.1" y="116.8">46</text>
<text x="91.1" y="119.4">47</text>
<text x="91.1" y="114.3">96</text>
<text x="100.9" y="117.8">LORA_SCK</text>
<text x="182.6" y="119.7">SWCLK</text>
<text x="183.1" y="114.6">SWDIO</text>
<text x="24.8" y="124.2">SWDIO</text>
<text x="39" y="120.6">71</text>
<text x="39" y="123.2">72</text>
<text x="39" y="125.7">76</text>
<text x="91.1" y="121.9">51</text>
<text x="91.1" y="124.5">52</text>
<text x="129.6" y="124.2">STATUS_B</text>
<text x="24.3" y="126.7">SWCLK</text>
<text x="39" y="128.3">77</text>
<text x="91.1" y="127">53</text>
<text x="91.1" y="129.5">54</text>
<text x="100.6" y="128">LORA_MISO</text>
<text x="100.6" y="130.5">LORA_MOSI</text>
<text x="129.5" y="127.5">STATUS_G</text>
<text x="129.6" y="131">STATUS_R</text>
<text x="184.8" y="129.9">SWO</text>
<text x="10.3" y="135.9">C</text>
<text x="39" y="134.6">81</text>
<text x="39" y="137.2">82</text>
<text x="91.1" y="134.6">15</text>
<text x="91.1" y="137.2">16</text>
<text x="100.5" y="135.6">LORA_IO5</text>
<text x="184.3" y="135">NRST</text>
<text x="285.3" y="135.9">C</text>
<text x="18" y="140.7">~{XBEE_SLEEP}</text>
<text x="21" y="138.1">XBEE_DIO7</text>
<text x="21" y="143.2">XBEE_DIO5</text>
<text x="39" y="139.7">83</text>
<text x="39" y="142.2">84</text>
<text x="91.1" y="139.7">17</text>
<text x="91.1" y="142.2">18</text>
<text x="21" y="145.8">XBEE_DIO6</text>
<text x="22.8" y="148.3">XBEE_SS</text>
<text x="39" y="144.8">85</text>
<text x="39" y="147.3">86</text>
<text x="39" y="149.9">87</text>
<text x="91.1" y="144.8">32</text>
<text x="91.1" y="147.3">33</text>
<text x="91.1" y="149.9">63</text>
<text x="101.1" y="145.8">LORA_IO2</text>
<text x="236.5" y="145.8">OSC_IN</text>
<text x="268.8" y="145.8">OSC_OUT</text>
<text x="21" y="153.4">XBEE_DIO0</text>
<text x="21" y="150.8">XBEE_DIO1</text>
<text x="39" y="154.9">55</text>
<text x="39" y="152.4">88</text>
<text x="91.1" y="152.4">64</text>
<text x="91.1" y="154.9">65</text>
<text x="100.9" y="153.4">~{USB_RST}</text>
<text x="100.9" y="150.8">~{USB_SUSPEND}</text>
<text x="137.2" y="150.7">SDR</text>
<text x="39" y="157.5">56</text>
<text x="39" y="160">57</text>
<text x="91.1" y="157.5">66</text>
<text x="91.1" y="160">78</text>
<text x="39" y="162.6">58</text>
<text x="39" y="165.1">59</text>
<text x="39" y="167.6">60</text>
<text x="91.1" y="162.6">79</text>
<text x="91.1" y="165.1">80</text>
<text x="91.6" y="167.6">7</text>
<text x="39" y="170.2">61</text>
<text x="39" y="172.7">62</text>
<text x="91.6" y="170.2">8</text>
<text x="91.6" y="172.7">9</text>
<text x="100.5" y="171.2">XBEE_DIO8</text>
<text x="100.5" y="168.6">~{XBEE_RST}</text>
<text x="10.3" y="185.9">D</text>
<text x="285.3" y="185.9">D</text>
<text x="133.4" y="188.3">3.3V</text>
<text x="159.5" y="188.3">BOOT</text>
<text x="35" y="199.9">1</text>
<text x="85" y="199.9">2</text>
<text x="135" y="199.9">3</text>
<text x="185" y="199.9">4</text>
<text x="235" y="199.9">5</text>
<text x="285" y="199.9">6</text>
</g>
<g font-size="1.8" fill="#008484">
<text x="66.2" y="33.9">U1</text>
<text x="133.8" y="35.2">2.2uF</text>
<text x="136.1" y="33.3">C2</text>
<text x="154.1" y="35.8">2.2uF</text>
<text x="156.4" y="33.9">C3</text>
<text x="43.1" y="41.5">VDD</text>
<text x="43.1" y="39">VBAT</text>
<text x="85.7" y="39">PE0</text>
<text x="85.7" y="41.5">PE1</text>
<text x="43.1" y="44.1">VDD</text>
<text x="43.1" y="46.6">VDD</text>
<text x="85.7" y="44.1">PE2</text>
<text x="85.7" y="46.6">PE3</text>
<text x="43.1" y="51.7">VDD</text>
<text x="43.1" y="49.1">VDD</text>
<text x="85.7" y="49.1">PE4</text>
<text x="85.7" y="51.7">PE5</text>
<text x="230.6" y="51">U2</text>
<text x="43.1" y="59.3">VSS</text>
<text x="43.1" y="56.8">VREF+</text>
<text x="43.1" y="54.2">VDDA</text>
<text x="85.7" y="56.8">PE7</text>
<text x="85.7" y="59.3">PE8</text>
<text x="85.7" y="54.2">PE6</text>
<text x="216.1" y="58.7">C4</text>
<text x="246.3" y="58.5">C7</text>
<text x="43.1" y="61.8">VSS</text>
<text x="43.1" y="64.4">VSS</text>
<text x="84.7" y="64.4">PE10</text>
<text x="85.7" y="61.8">PE9</text>
<text x="213.7" y="61.2">10uF</text>
<text x="246.5" y="61">10uF</text>
<text x="43.1" y="66.9">VSS</text>
<text x="43.1" y="69.5">VSS</text>
<text x="84.7" y="66.9">PE11</text>
<text x="84.7" y="69.5">PE12</text>
<text x="131.8" y="71.4">0.1uF</text>
<text x="134.7" y="69.1">C1</text>
<text x="207.7" y="66.7">R6</text>
<text x="207.9" y="69.3">240</text>
<text x="255.9" y="66.7">R7</text>
<text x="256.2" y="69.3">240</text>
<text x="43.1" y="72">VSSA</text>
<text x="43.1" y="77.1">VCAP1</text>
<text x="43.1" y="74.5">BOOT0</text>
<text x="84.7" y="72">PE13</text>
<text x="84.7" y="74.5">PE14</text>
<text x="84.7" y="77.1">PE15</text>
<text x="43.1" y="79.6">VCAP2</text>
<text x="84.2" y="83.4">NRST</text>
<text x="43.1" y="84.7">PH0</text>
<text x="43.1" y="87.2">PH1</text>
<text x="43.1" y="91.1">PA0</text>
<text x="43.1" y="93.6">PA1</text>
<text x="85.6" y="92.3">PB0</text>
<text x="85.6" y="94.9">PB1</text>
<text x="43.1" y="96.1">PA2</text>
<text x="43.1" y="98.7">PA3</text>
<text x="43.1" y="101.2">PA4</text>
<text x="85.6" y="97.4">PB2</text>
<text x="85.6" y="99.9">PB3</text>
<text x="232.8" y="101.8">0.1uF</text>
<text x="235.1" y="99.3">C5</text>
<text x="243" y="101.8">0.1uF</text>
<text x="245.3" y="99.9">C9</text>
<text x="253.1" y="101.8">0.1uF</text>
<text x="254.3" y="99.9">C11</text>
<text x="43.1" y="103.8">PA5</text>
<text x="43.1" y="106.3">PA6</text>
<text x="85.6" y="102.5">PB4</text>
<text x="85.6" y="105">PB5</text>
<text x="85.6" y="107.6">PB6</text>
<text x="164.5" y="107">D1</text>
<text x="187.1" y="106.9">100k</text>
<text x="189.4" y="104.4">R4</text>
<text x="194.8" y="106.9">100k</text>
<text x="197" y="104.4">R5</text>
<text x="43.1" y="108.8">PA7</text>
<text x="43.1" y="111.4">PA8</text>
<text x="43.1" y="113.9">PA9</text>
<text x="85.6" y="110.1">PB7</text>
<text x="85.6" y="112.6">PB8</text>
<text x="262" y="110.7">0.1uF</text>
<text x="263.2" y="108.8">C14</text>
<text x="272.7" y="108.8">C15</text>
<text x="273.3" y="110.7">1uF</text>
<text x="43.1" y="116.5">PA10</text>
<text x="43.1" y="119">PA11</text>
<text x="84.6" y="117.7">PB10</text>
<text x="85.6" y="115.2">PB9</text>
<text x="146.1" y="116.9">R1</text>
<text x="146.2" y="119.4">68</text>
<text x="153.7" y="117.1">R2</text>
<text x="153.8" y="119.7">82</text>
<text x="161.3" y="116.9">R3</text>
<text x="161.6" y="119.4">280</text>
<text x="43.1" y="121.5">PA12</text>
<text x="43.1" y="124.1">PA13</text>
<text x="84.6" y="120.3">PB11</text>
<text x="84.6" y="122.8">PB12</text>
<text x="84.6" y="125.3">PB13</text>
<text x="232.8" y="122.2">4.7uF</text>
<text x="235.1" y="120.3">C6</text>
<text x="243" y="122.2">0.1uF</text>
<text x="244.1" y="120.3">C10</text>
<text x="253.1" y="122.2">0.1uF</text>
<text x="254.3" y="120.3">C12</text>
<text x="43.1" y="126.6">PA14</text>
<text x="43.1" y="129.2">PA15</text>
<text x="84.6" y="127.9">PB14</text>
<text x="84.6" y="130.4">PB15</text>
<text x="43.1" y="135.5">PD0</text>
<text x="85.6" y="135.5">PC0</text>
<text x="43.1" y="138">PD1</text>
<text x="43.1" y="140.6">PD2</text>
<text x="43.1" y="143.1">PD3</text>
<text x="83.3" y="140.6">PC2_C</text>
<text x="83.3" y="143.1">PC3_C</text>
<text x="85.6" y="138">PC1</text>
<text x="255.5" y="141.9">Y1</text>
<text x="43.1" y="145.7">PD4</text>
<text x="43.1" y="148.2">PD5</text>
<text x="85.6" y="145.7">PC4</text>
<text x="85.6" y="148.2">PC5</text>
<text x="136.7" y="145.7">Logo</text>
<text x="250.4" y="149.9">C8</text>
<text x="267.6" y="149.9">C13</text>
<text x="43.1" y="155.8">PD8</text>
<text x="43.1" y="150.7">PD6</text>
<text x="43.1" y="153.3">PD7</text>
<text x="85.6" y="150.7">PC6</text>
<text x="85.6" y="153.3">PC7</text>
<text x="85.6" y="155.8">PC8</text>
<text x="250.4" y="152.4">8pF</text>
<text x="267.6" y="152.4">8pF</text>
<text x="43.1" y="158.4">PD9</text>
<text x="43.1" y="160.9">PD10</text>
<text x="84.6" y="160.9">PC10</text>
<text x="85.6" y="158.4">PC9</text>
<text x="43.1" y="163.4">PD11</text>
<text x="43.1" y="166">PD12</text>
<text x="84.6" y="163.4">PC11</text>
<text x="84.6" y="166">PC12</text>
<text x="43.1" y="168.5">PD13</text>
<text x="43.1" y="171.1">PD14</text>
<text x="43.1" y="173.6">PD15</text>
<text x="84.6" y="168.5">PC13</text>
<text x="84.6" y="171.1">PC14</text>
<text x="84.6" y="173.6">PC15</text>
<text x="147" y="185.4">J1</text>
</g>
<text font-size="1.8" fill="#848400" x="181.7" y="39.4">File: Connectivity.kicad_sch</text>
<g font-size="1.8" fill="#0000c2">
<text x="193" y="59.4">5V Supply</text>
<text x="261" y="59.4">3.3V Supply</text>
<text x="193" y="61.5">Indication</text>
<text x="261" y="61.5">Indiciation</text>
<text x="252.1" y="92">Digital</text>
<text x="269.2" y="97.7">Analog</text>
</g>
<g font-size="1.4" fill="#840000">
<text x="223.8" y="54">3</text>
<text x="239" y="54">2</text>
<text x="231.5" y="61" transform="rotate(-90 231.5 61)">1</text>
<text x="147" y="110.3" transform="rotate(-90 147 110.3)">BLUE</text>
<text x="154.6" y="111.5" transform="rotate(-90 154.6 111.5)">GREEN</text>
<text x="162.2" y="109.5" transform="rotate(-90 162.2 109.5)">RED</text>
</g>
<g font-size="1.4" fill="#008484">
<text x="226.4" y="54.7">VIN</text>
<text x="232.3" y="58.3" transform="rotate(-90 232.3 58.3)">GND</text>
<text x="233.2" y="54.7">VOUT</text>
</g>
</svg>
